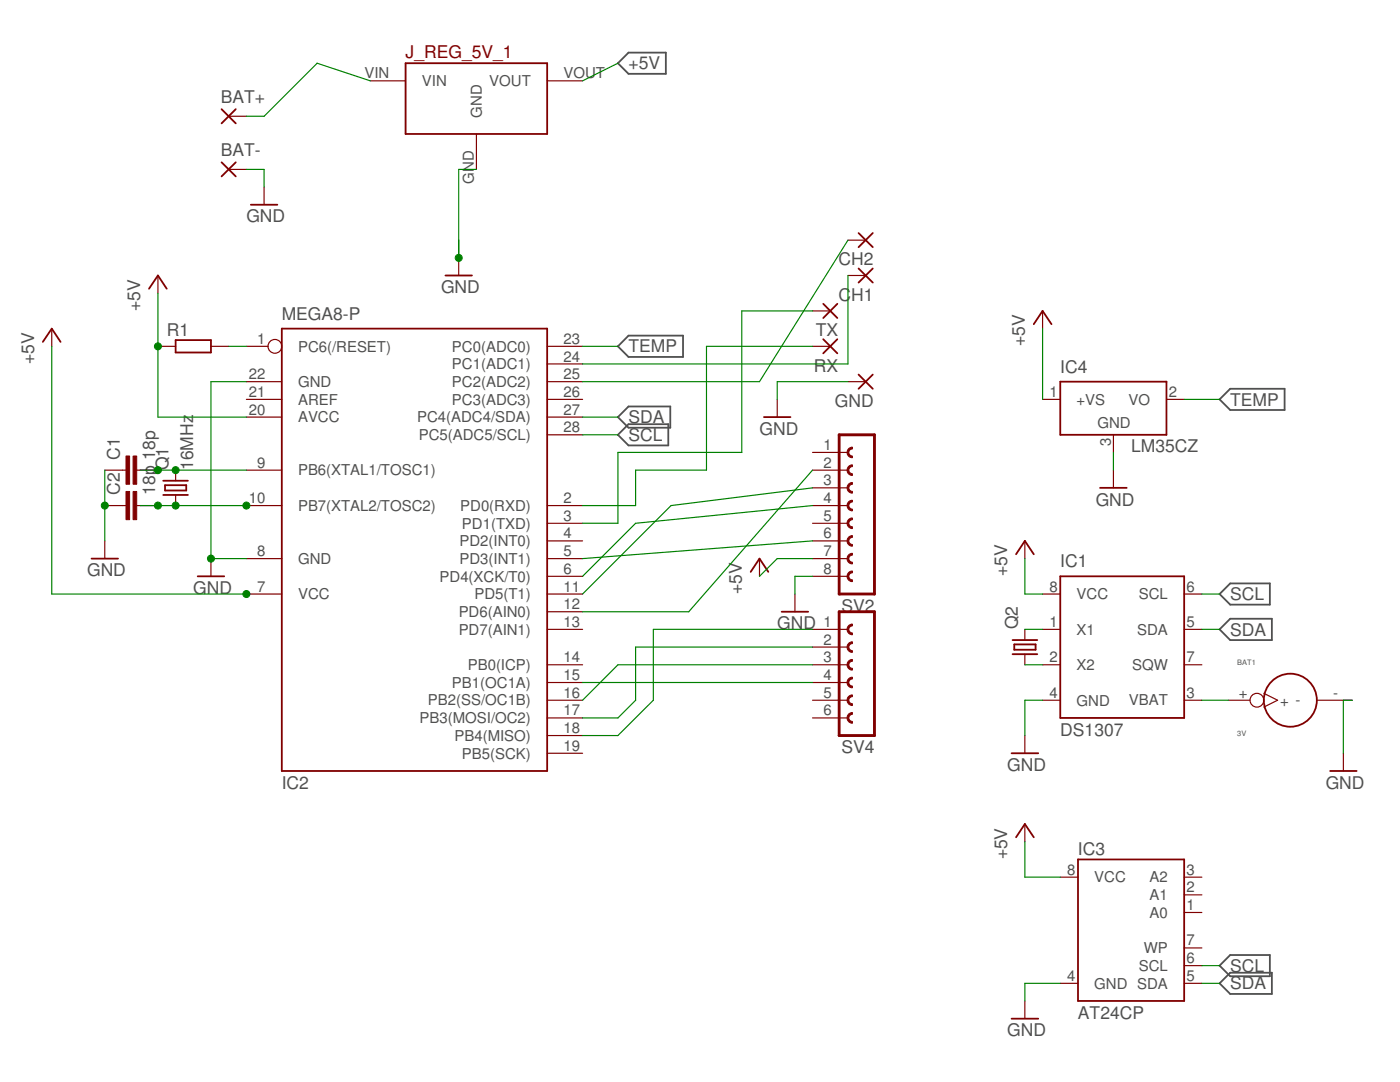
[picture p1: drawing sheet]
<svg xmlns="http://www.w3.org/2000/svg" width="279mm" height="216mm" viewBox="0 0 279 216" stroke-linecap="round" stroke-linejoin="round" font-family="sans-serif">
<path d="M123.3 12.6l2.1-2.1h7.5v4.2h-7.5zM125.4 67h10.9v4.2h-10.9l-2.1-2.1zM245.5 77.6h10.9v4.2h-10.9l-2.1-2.1zM123.3 86.8l2.1-2.2h8v4.3h-8zM123.3 83.2l2.1-2.1h8.4v4.2h-8.4zM245.5 116.4h7.9v4.2h-7.9l-2.1-2.1zM243.4 125.6l2.1-2.1h8.3v4.2h-8.3zM243.4 192.7l2.1-2.1h7.9v4.2h-7.9zM245.5 194.1h8.3v4.2h-8.3l-2.1-2.1z" fill="none" stroke="#505050" stroke-width=".36"/>
<g fill="none" stroke="#800000" stroke-width=".36">
<path d="M80.9 12.6h28.3v14.1h-28.3zM44.2 21.8l2.9 2.8M44.2 32.4l2.9 2.8M47.1 21.8l-2.9 2.8M47.1 32.4l-2.9 2.8M29.7 57.6l1.8-2.6 1.8 2.6M50.1 40.9h5.3M88.9 55h5.3M171.3 53.6l2.9 2.8M171.3 46.5l2.9 2.8M174.2 53.6l-2.9 2.8M174.2 46.5l-2.9 2.8"/>
<path d="M8.6 68.2l1.7-2.6 1.8 2.6M35.1 67.9h7v2.4h-7zM56.2 65.6h53v88.2h-53zM164.3 60.6l2.8 2.9M164.3 67.7l2.8 2.8M167.1 60.6l-2.8 2.9M167.1 67.7l-2.8 2.8M171.3 74.7l2.9 2.9M174.2 74.7l-2.9 2.9M206.3 64.7l1.8-2.7 1.7 2.7M211.6 76.2h21.2v10.6h-21.2zM32.6 95.9h4.9"/>
<path d="M32.6 98.8h4.9M32.9 96.8h4.3v1.1h-4.3zM152.5 83.2h5.3M219.5 97.3h5.4M18.3 111.5h5.3M39.5 115h5.2M149.8 114.1l1.8-2.6 1.7 2.6M202.8 110.6l1.7-2.7 1.8 2.7M211.6 115h24.7v28.3h-24.7zM156 122.1h5.3M202.1 127.7h4.9M202.1 130.5h4.9"/>
<path d="M202.4 128.6h4.3v1h-4.3zM201.9 150.3h5.3M265.5 153.8h5.2M202.8 167.1l1.7-2.7 1.8 2.7M215.1 171.5h21.2v28.2h-21.2zM201.9 203.3h5.3"/>
<circle cx="257.5" cy="139.7" r="5.3"/>
</g>
<g fill="none" stroke="#800000" stroke-width=".23">
<path d="M73.9 16.1h7M109.2 16.1h7.1M45.6 23.2h3.6M45.6 33.8h3.6M52.7 37.3v3.6M95.1 26.7v7.1M31.5 55v3.5M91.5 51.5v3.5M169.2 55h3.6M169.2 47.9h3.6M10.3 65.6v3.5M31.5 69.1h3.6"/>
<path d="M42.1 69.1h3.5M49.2 76.2h7M49.2 79.7h7M49.2 69.1h4.3M109.2 76.2h7.1M109.2 79.7h7.1M109.2 72.6h7.1M109.2 69.1h7.1M155.1 79.7v3.5M162.2 69.1h3.5M162.2 62h3.5M169.2 76.2h3.6"/>
<path d="M208.1 79.7h3.5M208.1 62v3.6M232.8 79.7h3.5M20.9 93.8h4.3M27.3 93.8h4.2M35.1 93.8v2.1M35.1 98.8v2.1M49.2 93.8h7M49.2 83.2h7M109.2 83.2h7.1M109.2 86.8h7.1M162.2 93.8h7"/>
<path d="M162.2 90.3h7M162.2 97.3h7M222.2 86.8v3.5M222.2 93.8v3.5M20.9 100.9h4.3M20.9 107.9v3.6M27.3 100.9h4.2M42.1 111.5v3.5M49.2 100.9h7M49.2 111.5h7M49.2 118.5h7M109.2 100.9h7.1"/>
<path d="M109.2 111.5h7.1M109.2 118.5h7.1M109.2 115h7.1M109.2 107.9h7.1M109.2 104.4h7.1M151.6 111.5v3.5M158.6 118.5v3.6M162.2 100.9h7M162.2 111.5h7M162.2 115h7M162.2 107.9h7M162.2 104.4h7"/>
<path d="M204.5 107.9v3.6M208.1 118.5h3.5M236.3 118.5h3.6M109.2 139.7h7.1M109.2 136.2h7.1M109.2 132.7h7.1M109.2 125.6h7.1M109.2 122.1h7.1M162.2 139.7h7M162.2 136.2h7M162.2 132.7h7M162.2 125.6h7"/>
<path d="M162.2 129.1h7M204.5 125.6v2.1M204.5 130.5v2.2M208.1 139.7h3.5M208.1 132.7h3.5M208.1 125.6h3.5M236.3 139.7h3.6M236.3 132.7h3.6M236.3 125.6h3.6M245.2 139.7h4.2M252.2 138.3l2.8 1.4-2.8 1.4M262.8 139.7h7.1"/>
<path d="M109.2 150.3h7.1M109.2 146.8h7.1M109.2 143.3h7.1M162.2 143.3h7M204.5 146.8v3.5M268.1 150.3v3.5M204.5 164.4v3.6M211.6 175h3.5M236.3 175h3.6M236.3 178.6h3.6M204.5 199.7v3.6M211.6 196.2h3.5"/>
<path d="M236.3 182.1h3.6M236.3 189.1h3.6M236.3 192.7h3.6M236.3 196.2h3.6"/>
<circle cx="54.9" cy="69.1" r="1.38"/>
<circle cx="250.8" cy="139.7" r="1.38"/>
</g>
<g fill="#800000" stroke="#800000" stroke-width=".2">
<path d="M26.6 91h.7v5.6h-.7z"/>
<path d="M25.1 91h.8v5.6h-.8z"/>
<path d="M26.6 98.1h.7v5.6h-.7z"/>
<path d="M25.1 98.1h.8v5.6h-.8z"/>
</g>
<path d="M167.5 86.8h7v31.7h-7zM167.5 122.1h7v24.7h-7z" fill="none" stroke="#800000" stroke-width=".57"/>
<g fill="#800000" stroke="#800000" stroke-width=".2">
<path d="M169.3 96.7l.7-.4h.1v.3a.7 .7 0 0 0-.7 .7 .7 .7 0 0 0 .7 .7v.4a1.06 1.06 0 0 1-.9-.6 1.06 1.06 0 0 1 .1-1.1z" fill-rule="evenodd"/>
<path d="M169.5 93l.6-.2v.3a.71 .71 0 0 0-.7 .7 .71 .71 0 0 0 .7 .7v.4a1.06 1.06 0 0 1-1-.7 1.06 1.06 0 0 1 .4-1.2z" fill-rule="evenodd"/>
<path d="M169.5 89.4l.6-.2v.4a.71 .71 0 0 0-.7 .7 .71 .71 0 0 0 .7 .7v.3a1.06 1.06 0 0 1-1-.7 1.06 1.06 0 0 1 .4-1.2z" fill-rule="evenodd"/>
<path d="M169.5 103.6l.6-.2v.3a.71 .71 0 0 0-.7 .7 .71 .71 0 0 0 .7 .7v.4a1.06 1.06 0 0 1-1-.7 1.06 1.06 0 0 1 .4-1.2z" fill-rule="evenodd"/>
<path d="M169.3 100.2l.7-.4h.1v.4a.71 .71 0 0 0-.7 .7 .71 .71 0 0 0 .7 .7v.3a1.06 1.06 0 0 1-.9-.6 1.06 1.06 0 0 1 .1-1.1z" fill-rule="evenodd"/>
<path d="M169.3 114.3l.7-.4h.1v.4a.7 .7 0 0 0-.7 .7 .7 .7 0 0 0 .7 .7v.4a1.06 1.06 0 0 1-.9-.6 1.06 1.06 0 0 1 .1-1.2z" fill-rule="evenodd"/>
<path d="M169.5 110.6l.6-.2v.4a.71 .71 0 0 0-.7 .7 .71 .71 0 0 0 .7 .7v.3a1.06 1.06 0 0 1-1-.7 1.06 1.06 0 0 1 .4-1.2z" fill-rule="evenodd"/>
<path d="M169.5 107.1l.6-.2v.3a.71 .71 0 0 0-.7 .7 .71 .71 0 0 0 .7 .7v.4a1.06 1.06 0 0 1-1-.7 1.06 1.06 0 0 1 .4-1.2z" fill-rule="evenodd"/>
<path d="M169.3 132l.7-.4h.1v.4a.7 .7 0 0 0-.7 .7 .7 .7 0 0 0 .7 .6v.4a1.06 1.06 0 0 1-.9-.6 1.06 1.06 0 0 1 .1-1.1z" fill-rule="evenodd"/>
<path d="M169.5 128.3l.6-.2v.3a.71 .71 0 0 0-.7 .7 .71 .71 0 0 0 .7 .7v.4a1.06 1.06 0 0 1-1-.7 1.06 1.06 0 0 1 .4-1.2z" fill-rule="evenodd"/>
<path d="M169.5 124.7l.6-.2v.4a.71 .71 0 0 0-.7 .7 .71 .71 0 0 0 .7 .7v.4a1.07 1.07 0 0 1-1-.8 1.07 1.07 0 0 1 .4-1.2z" fill-rule="evenodd"/>
<path d="M169.3 139.1l.7-.4h.1v.3a.71 .71 0 0 0-.7 .7 .71 .71 0 0 0 .7 .7v.4a1.07 1.07 0 0 1-.9-.6 1.07 1.07 0 0 1 .1-1.1z" fill-rule="evenodd"/>
<path d="M169.3 135.5l.7-.4h.1v.4a.7 .7 0 0 0-.7 .7 .7 .7 0 0 0 .7 .7v.3a1.06 1.06 0 0 1-.9-.5 1.06 1.06 0 0 1 .1-1.2z" fill-rule="evenodd"/>
<path d="M169.5 142.4l.6-.2v.3a.71 .71 0 0 0-.7 .7 .71 .71 0 0 0 .7 .8v.3a1.07 1.07 0 0 1-1-.7 1.07 1.07 0 0 1 .4-1.2z" fill-rule="evenodd"/>
</g>
<g fill="none" stroke="#008000" stroke-width=".23">
<path d="M73.9 16.1l-10.6-3.5-10.6 10.6h-3.5M123.3 12.6l-7 3.5M49.2 33.8h3.5v3.5M95.1 33.8h-3.6v17.7M31.5 58.5v24.7h17.7M169.2 47.9l-17.6 28.3h-35.3M169.2 55v17.6h-52.9M10.3 69.1v49.4h38.9M45.6 69.1h3.6M49.2 76.2h-7.1v35.3h7.1M116.3 69.1h7M162.2 69.1h-21.2v24.7h-14.1v7.1h-10.6"/>
<path d="M162.2 62h-14.2v28.3h-24.7v14.1h-7M169.2 76.2h-14.1v3.5M208.1 65.6v14.1M236.3 79.7h7.1M20.9 93.8v14.1M28 93.8h21.2M116.3 83.2h7M116.3 86.8h7M162.2 93.8l-24.7 28.3h-21.2M162.2 97.3l-28.3 3.6-17.6 17.6M222.2 90.3v3.5M28 100.9h21.2"/>
<path d="M162.2 111.5h-7.1l-3.5 3.5M162.2 115h-3.6v3.5M162.2 100.9l-35.3 3.5-10.6 10.6M162.2 107.9l-45.9 3.6M204.5 111.5v7h3.6M239.9 118.5h3.5M116.3 136.2h45.9M162.2 129.1h-35.3v10.6l-3.6 3.6h-7M162.2 125.6h-31.8v14.1l-7.1 7.1h-7M162.2 132.7h-38.9l-7 7M204.5 125.6h3.6M204.5 132.7h3.6"/>
<path d="M208.1 139.7h-3.6v7.1M239.9 139.7h5.3M239.9 125.6h3.5M269.9 139.7h-1.8v10.6M204.5 168v7h7.1M211.6 196.2h-7.1v3.5M239.9 196.2h3.5M239.9 192.7h3.5"/>
</g>
<g fill="#008000" stroke="#008000" stroke-width=".2">
<circle cx="31.5" cy="69.1" r=".7"/>
<circle cx="49.2" cy="118.5" r=".7"/>
<circle cx="42.1" cy="111.5" r=".7"/>
<circle cx="20.9" cy="100.9" r=".7"/>
<circle cx="91.5" cy="51.5" r=".7"/>
<circle cx="35.1" cy="93.8" r=".7"/>
<circle cx="31.5" cy="93.8" r=".7"/>
<circle cx="35.1" cy="100.9" r=".7"/>
<circle cx="31.5" cy="100.9" r=".7"/>
<circle cx="49.2" cy="100.9" r=".7"/>
</g>
<text font-size="3.5" fill="#800000" x="81" y="11.5">J_REG_5V_1</text>
<g font-size="3.5" fill="#505050">
<text x="125.4" y="13.8">+5V</text>
<text x="44" y="20.6">BAT+</text>
<text x="44" y="31.2">BAT-</text>
<text x="49.2" y="44.4">GND</text>
<text x="167.4" y="53">CH2</text>
<text x="88" y="58.5">GND</text>
<text x="28" y="62" transform="rotate(-90 28 62)">+5V</text>
<text x="56.2" y="63.8">MEGA8-P</text>
<text x="167.4" y="60">C</text>
<text x="169.9" y="60">H1</text>
<text x="33.3" y="67">R1</text>
<text x="125.4" y="70.3">TEMP</text>
<text x="162.8" y="67.1">TX</text>
<text x="204.5" y="69.1" transform="rotate(-90 204.5 69.1)">+5V</text>
<text x="6.8" y="72.6" transform="rotate(-90 6.8 72.6)">+5V</text>
<text x="162.4" y="74.2">RX</text>
<text x="211.6" y="74.4">IC4</text>
<text x="166.6" y="81.2">GND</text>
<text x="245.5" y="80.9">TEMP</text>
<text x="125.4" y="88">SCL</text>
<text x="125.4" y="84.5">SDA</text>
<text x="151.6" y="86.8">GND</text>
<text x="23.9" y="91.7" transform="rotate(-90 23.9 91.7)">C1</text>
<text x="31" y="91.7" transform="rotate(-90 31 91.7)">18p</text>
<text x="33.6" y="93.8" transform="rotate(-90 33.6 93.8)">Q1</text>
<text x="38.6" y="93.8" transform="rotate(-90 38.6 93.8)">16MHz</text>
<text x="225.7" y="90.3">LM35CZ</text>
<text x="23.9" y="98.8" transform="rotate(-90 23.9 98.8)">C2</text>
<text x="31" y="98.8" transform="rotate(-90 31 98.8)">18p</text>
<text x="218.7" y="100.9">GND</text>
<text x="211.6" y="113.2">IC1</text>
<text x="17.4" y="115">GND</text>
<text x="38.6" y="118.5">GND</text>
<text x="148" y="118.5" transform="rotate(-90 148 118.5)">+5V</text>
<text x="201" y="115" transform="rotate(-90 201 115)">+5V</text>
<text x="245.5" y="119.8">SCL</text>
<text x="155.1" y="125.6">GND</text>
<text x="167.9" y="122.1">SV2</text>
<text x="203.1" y="125.6" transform="rotate(-90 203.1 125.6)">Q2</text>
<text x="245.5" y="126.8">SDA</text>
<text x="211.6" y="146.8">DS1307</text>
<text x="167.9" y="150.3">SV4</text>
<text x="201" y="153.8">GND</text>
<text x="56.2" y="157.4">IC2</text>
<text x="264.6" y="157.4">GND</text>
<text x="201" y="171.5" transform="rotate(-90 201 171.5)">+5V</text>
<text x="215.1" y="170.6">IC3</text>
<text x="245.5" y="193.9">SCL</text>
<text x="245.5" y="197.4">SDA</text>
<text x="215.1" y="203.3">AT24CP</text>
<text x="201" y="206.8">GND</text>
</g>
<g font-size="3" fill="#505050">
<text x="72.7" y="15.6">VIN</text>
<text x="84.2" y="17.2">VIN</text>
<text x="97.7" y="17.2">VOUT</text>
<text x="112.4" y="15.6">VOUT</text>
<text x="96.1" y="23.5" transform="rotate(-90 96.1 23.5)">GND</text>
<text x="94.6" y="36.6" transform="rotate(-90 94.6 36.6)">GND</text>
<text x="51.3" y="68.6">1</text>
<text x="59.5" y="70.2">PC6(/RESET)</text>
<text x="90.2" y="70.2">PC0(ADC0)</text>
<text x="112.4" y="68.6">23</text>
<text x="49.7" y="75.7">22</text>
<text x="59.5" y="77.2">GND</text>
<text x="90.2" y="77.2">PC2(ADC2)</text>
<text x="90.2" y="73.7">PC1(ADC1)</text>
<text x="112.4" y="75.7">25</text>
<text x="112.4" y="72.1">24</text>
<text x="49.7" y="79.2">21</text>
<text x="49.7" y="82.7">20</text>
<text x="59.5" y="80.8">AREF</text>
<text x="90.2" y="80.8">PC3(ADC3)</text>
<text x="112.4" y="82.7">27</text>
<text x="112.4" y="79.2">26</text>
<text x="209.5" y="79.2">1</text>
<text x="214.9" y="80.8">+VS</text>
<text x="225.2" y="80.8">VO</text>
<text x="233.3" y="79.2">2</text>
<text x="59.5" y="84.3">AVCC</text>
<text x="83.2" y="84.3">PC4(ADC4/SDA)</text>
<text x="83.6" y="87.8">PC5(ADC5/SCL)</text>
<text x="112.4" y="86.3">28</text>
<text x="164.3" y="89.8">1</text>
<text x="219" y="85.3">GND</text>
<text x="221.7" y="88.9" transform="rotate(-90 221.7 88.9)">3</text>
<text x="51.3" y="93.3">9</text>
<text x="59.5" y="94.9">PB6(XTAL1/TOSC1)</text>
<text x="164.3" y="93.3">2</text>
<text x="49.7" y="100.4">10</text>
<text x="59.5" y="101.9">PB7(XTAL2/TOSC2)</text>
<text x="91.9" y="101.9">PD0(RXD)</text>
<text x="112.4" y="100.4">2</text>
<text x="164.3" y="96.9">3</text>
<text x="164.3" y="100.4">4</text>
<text x="92.2" y="105.5">PD1(TXD)</text>
<text x="112.4" y="107.4">4</text>
<text x="112.4" y="103.9">3</text>
<text x="164.3" y="103.9">5</text>
<text x="164.3" y="107.4">6</text>
<text x="51.3" y="111">8</text>
<text x="59.5" y="112.5">GND</text>
<text x="91.7" y="112.5">PD3(INT1)</text>
<text x="91.7" y="109">PD2(INT0)</text>
<text x="112.4" y="111">5</text>
<text x="164.3" y="111">7</text>
<text x="51.3" y="118">7</text>
<text x="59.5" y="119.6">VCC</text>
<text x="87.7" y="116.1">PD4(XCK/T0)</text>
<text x="94.7" y="119.6">PD5(T1)</text>
<text x="112.4" y="118">11</text>
<text x="112.4" y="114.5">6</text>
<text x="164.3" y="114.5">8</text>
<text x="209.5" y="118">8</text>
<text x="214.9" y="119.6">VCC</text>
<text x="227.3" y="119.6">SCL</text>
<text x="236.8" y="118">6</text>
<text x="91.5" y="123.1">PD6(AIN0)</text>
<text x="112.4" y="125.1">13</text>
<text x="112.4" y="121.6">12</text>
<text x="164.3" y="125.1">1</text>
<text x="209.5" y="125.1">1</text>
<text x="236.8" y="125.1">5</text>
<text x="91.5" y="126.6">PD7(AIN1)</text>
<text x="164.3" y="128.6">2</text>
<text x="214.9" y="126.7">X1</text>
<text x="226.9" y="126.6">SDA</text>
<text x="90.2" y="137.2">PB1(OC1A)</text>
<text x="93.4" y="133.7">PB0(ICP)</text>
<text x="112.4" y="135.7">15</text>
<text x="112.4" y="132.2">14</text>
<text x="164.3" y="132.2">3</text>
<text x="164.3" y="135.7">4</text>
<text x="209.5" y="132.2">2</text>
<text x="214.9" y="133.7">X2</text>
<text x="225.9" y="133.7">SQW</text>
<text x="236.8" y="132.2">7</text>
<text x="85.4" y="140.8">PB2(SS/OC1B)</text>
<text x="112.4" y="142.8">17</text>
<text x="112.4" y="139.2">16</text>
<text x="164.3" y="139.2">5</text>
<text x="164.3" y="142.8">6</text>
<text x="209.5" y="139.2">4</text>
<text x="214.9" y="140.8">GND</text>
<text x="225.3" y="140.8">VBAT</text>
<text x="236.8" y="139.2">3</text>
<text x="247.2" y="139.2">+</text>
<text x="255.5" y="140.8">+ -</text>
<text x="266.1" y="139.2">-</text>
<text x="83.7" y="144.3">PB3(MOSI/OC2)</text>
<text x="90.7" y="147.8">PB4(MISO)</text>
<text x="112.4" y="149.8">19</text>
<text x="112.4" y="146.3">18</text>
<text x="92.2" y="151.4">PB5(SCK)</text>
<text x="213" y="174.5">8</text>
<text x="218.4" y="176.1">VCC</text>
<text x="229.4" y="176.1">A2</text>
<text x="229.4" y="179.6">A1</text>
<text x="236.8" y="174.5">3</text>
<text x="236.8" y="178.1">2</text>
<text x="229.4" y="183.1">A0</text>
<text x="236.8" y="181.6">1</text>
<text x="228.3" y="190.2">WP</text>
<text x="236.8" y="188.7">7</text>
<text x="213" y="195.7">4</text>
<text x="218.4" y="197.3">GND SDA</text>
<text x="227.3" y="193.7">SCL</text>
<text x="236.8" y="192.2">6</text>
<text x="236.8" y="195.7">5</text>
</g>
<g font-size="1.5" fill="#505050">
<text x="246.9" y="132.7">BAT1</text>
<text x="246.9" y="146.8">3V</text>
</g>
</svg>
